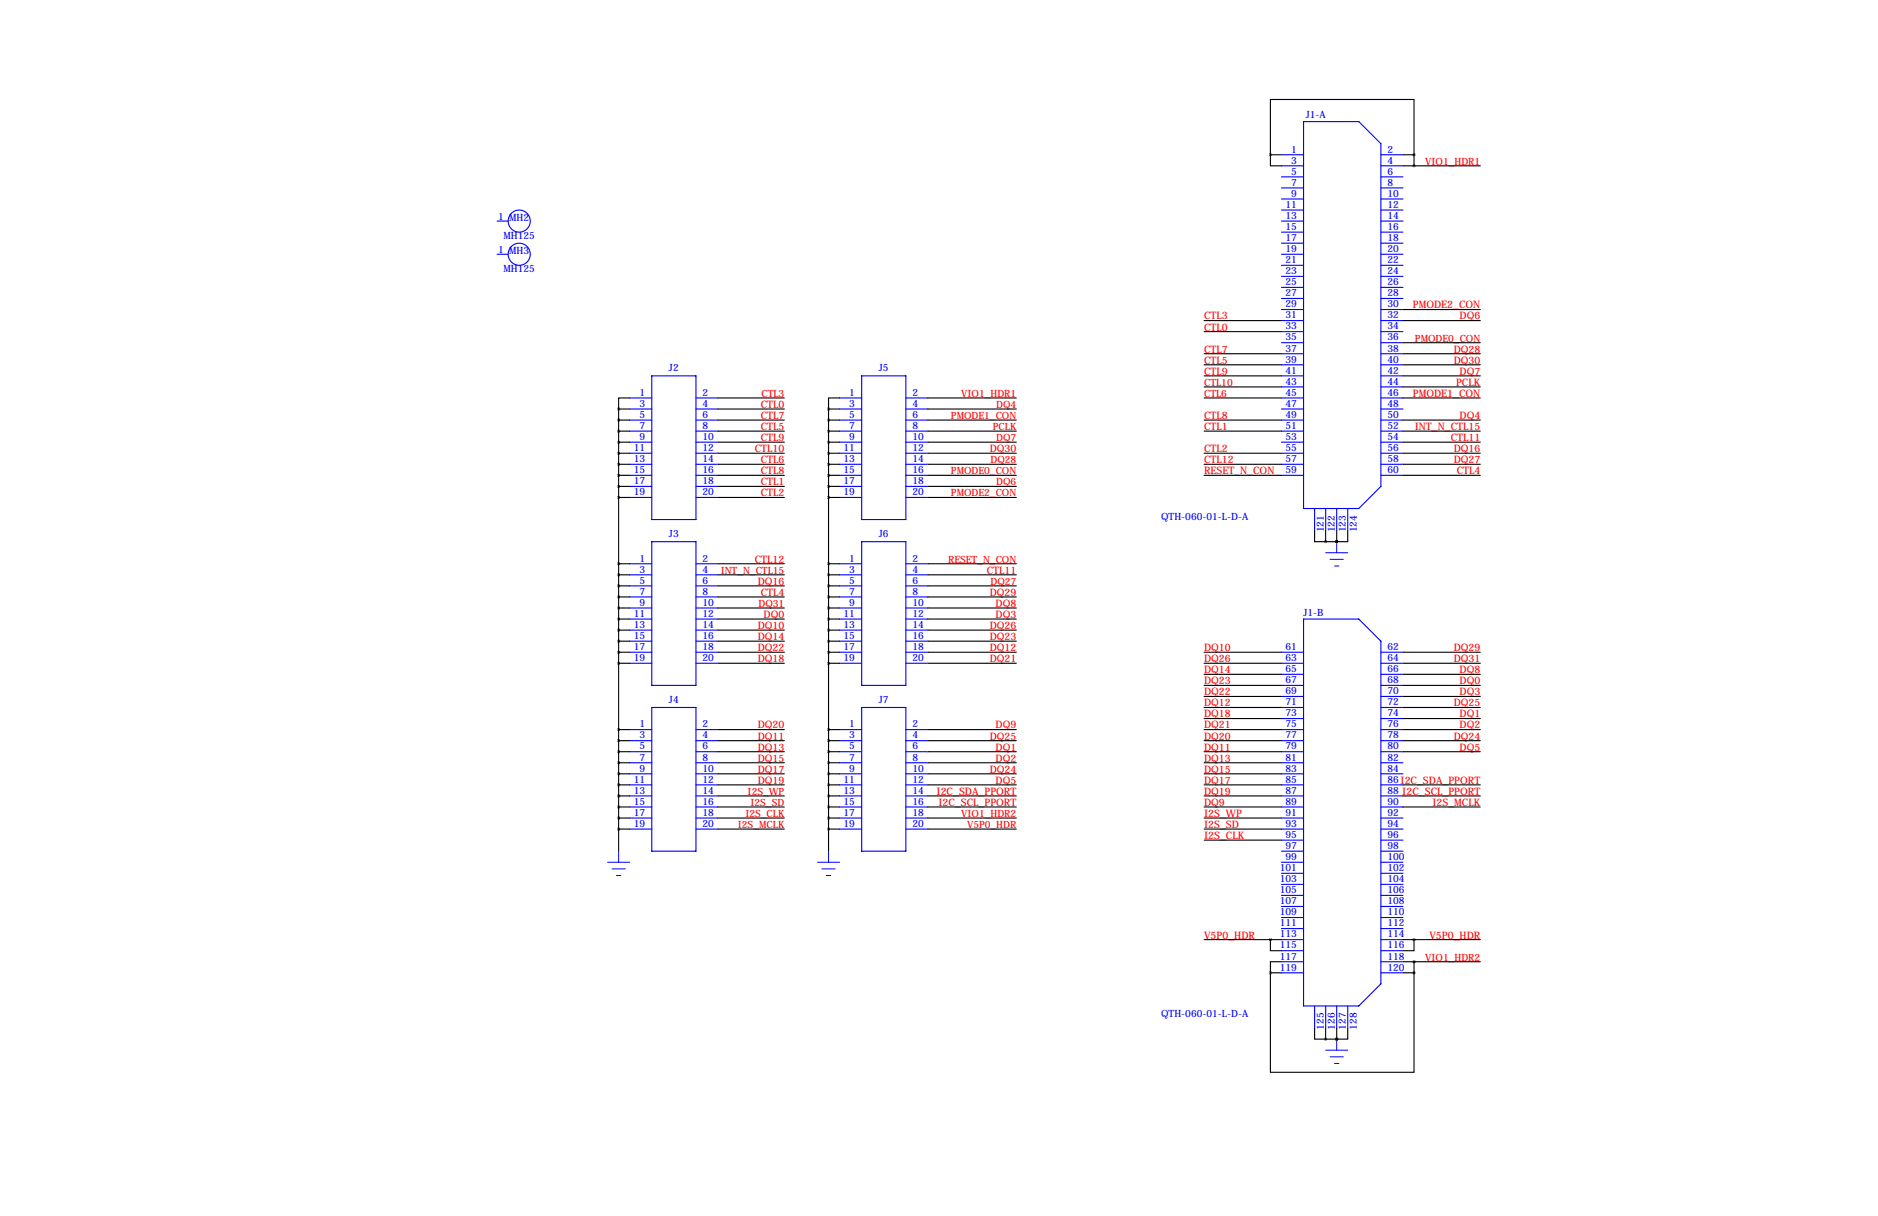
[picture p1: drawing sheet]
<svg xmlns="http://www.w3.org/2000/svg" width="432mm" height="279mm" viewBox="0 0 432 279" stroke-linecap="round" stroke-linejoin="round" font-family="sans-serif">
<g fill="none" stroke="#00f" stroke-width=".25">
<path d="M294.6 35.6h5.1M294.6 38.1h5.1M299.7 27.9h12.7l5.1 5.1v78.8l-5.1 5h-12.7zM317.5 35.6h5.1M317.5 38.1h5.1M114.3 50.8h2.5M114.3 58.4h2.5M294.6 40.6h5.1M294.6 43.2h5.1M294.6 45.7h5.1M294.6 48.3h5.1M294.6 50.8h5.1"/>
<path d="M294.6 53.3h5.1M294.6 55.9h5.1M294.6 58.4h5.1M317.5 40.6h5.1M317.5 43.2h5.1M317.5 45.7h5.1M317.5 48.3h5.1M317.5 50.8h5.1M317.5 53.3h5.1M317.5 55.9h5.1M317.5 58.4h5.1M294.6 61h5.1"/>
<path d="M294.6 63.5h5.1M294.6 66h5.1M294.6 68.6h5.1M294.6 71.1h5.1M294.6 73.7h5.1M294.6 76.2h5.1M294.6 78.7h5.1M317.5 61h5.1M317.5 63.5h5.1M317.5 66h5.1M317.5 68.6h5.1M317.5 71.1h5.1"/>
<path d="M317.5 73.7h5.1M317.5 76.2h5.1M317.5 78.7h5.1M144.8 91.4h5.1M144.8 94h5.1M144.8 96.5h5.1M144.8 99.1h5.1M149.9 86.4h10.1v33h-10.1zM160 91.4h5.1M160 94h5.1M160 96.5h5.1M160 99.1h5.1"/>
<path d="M193 91.4h5.1M193 94h5.1M193 96.5h5.1M193 99.1h5.1M198.1 86.4h10.2v33h-10.2zM208.3 91.4h5.1M208.3 94h5.1M208.3 96.5h5.1M208.3 99.1h5.1M294.6 81.3h5.1M294.6 83.8h5.1M294.6 86.4h5.1"/>
<path d="M294.6 88.9h5.1M294.6 91.4h5.1M294.6 94h5.1M294.6 96.5h5.1M294.6 99.1h5.1M317.5 81.3h5.1M317.5 83.8h5.1M317.5 86.4h5.1M317.5 88.9h5.1M317.5 91.4h5.1M317.5 94h5.1M317.5 96.5h5.1"/>
<path d="M317.5 99.1h5.1M144.8 101.6h5.1M144.8 104.1h5.1M144.8 106.7h5.1M144.8 109.2h5.1M144.8 111.8h5.1M144.8 114.3h5.1M160 101.6h5.1M160 104.1h5.1M160 106.7h5.1M160 109.2h5.1M160 111.8h5.1"/>
<path d="M160 114.3h5.1M193 101.6h5.1M193 104.1h5.1M193 106.7h5.1M193 109.2h5.1M193 111.8h5.1M193 114.3h5.1M208.3 101.6h5.1M208.3 104.1h5.1M208.3 106.7h5.1M208.3 109.2h5.1M208.3 111.8h5.1"/>
<path d="M208.3 114.3h5.1M294.6 101.6h5.1M294.6 104.1h5.1M294.6 106.7h5.1M294.6 109.2h5.1M302.3 116.8v5.1M304.8 116.8v5.1M307.3 116.8v5.1M309.9 116.8v5.1M317.5 101.6h5.1M317.5 104.1h5.1M317.5 106.7h5.1"/>
<path d="M317.5 109.2h5.1M144.8 129.5h5.1M144.8 132.1h5.1M144.8 134.6h5.1M144.8 137.2h5.1M144.8 139.7h5.1M149.9 124.5h10.1v33h-10.1zM160 129.5h5.1M160 132.1h5.1M160 134.6h5.1M160 137.2h5.1M160 139.7h5.1"/>
<path d="M193 129.5h5.1M193 132.1h5.1M193 134.6h5.1M193 137.2h5.1M193 139.7h5.1M198.1 124.5h10.2v33h-10.2zM208.3 129.5h5.1M208.3 132.1h5.1M208.3 134.6h5.1M208.3 137.2h5.1M208.3 139.7h5.1M144.8 142.2h5.1"/>
<path d="M144.8 149.9h5.1M144.8 152.4h5.1M144.8 144.8h5.1M144.8 147.3h5.1M160 142.2h5.1M160 149.9h5.1M160 152.4h5.1M160 144.8h5.1M160 147.3h5.1M193 142.2h5.1M193 149.9h5.1M193 152.4h5.1"/>
<path d="M193 144.8h5.1M193 147.3h5.1M208.3 142.2h5.1M208.3 149.9h5.1M208.3 152.4h5.1M208.3 144.8h5.1M208.3 147.3h5.1M294.6 149.9h5.1M294.6 152.4h5.1M294.6 154.9h5.1M294.6 157.5h5.1M299.7 142.2h12.7l5.1 5.1v78.8l-5.1 5h-12.7z"/>
<path d="M317.5 149.9h5.1M317.5 152.4h5.1M317.5 154.9h5.1M317.5 157.5h5.1M144.8 167.6h5.1M144.8 170.2h5.1M144.8 172.7h5.1M144.8 175.3h5.1M144.8 177.8h5.1M149.9 162.6h10.1v33h-10.1zM160 167.6h5.1M160 170.2h5.1"/>
<path d="M160 172.7h5.1M160 175.3h5.1M160 177.8h5.1M193 167.6h5.1M193 170.2h5.1M193 172.7h5.1M193 175.3h5.1M193 177.8h5.1M198.1 162.6h10.2v33h-10.2zM208.3 167.6h5.1M208.3 170.2h5.1M208.3 172.7h5.1"/>
<path d="M208.3 175.3h5.1M208.3 177.8h5.1M294.6 160h5.1M294.6 162.6h5.1M294.6 165.1h5.1M294.6 167.6h5.1M294.6 170.2h5.1M294.6 172.7h5.1M294.6 175.3h5.1M294.6 177.8h5.1M317.5 160h5.1M317.5 162.6h5.1"/>
<path d="M317.5 165.1h5.1M317.5 167.6h5.1M317.5 170.2h5.1M317.5 172.7h5.1M317.5 175.3h5.1M317.5 177.8h5.1M144.8 180.3h5.1M144.8 182.9h5.1M144.8 185.4h5.1M144.8 188h5.1M144.8 190.5h5.1M160 180.3h5.1"/>
<path d="M160 182.9h5.1M160 185.4h5.1M160 188h5.1M160 190.5h5.1M193 180.3h5.1M193 182.9h5.1M193 185.4h5.1M193 188h5.1M193 190.5h5.1M208.3 180.3h5.1M208.3 182.9h5.1M208.3 185.4h5.1"/>
<path d="M208.3 188h5.1M208.3 190.5h5.1M294.6 180.3h5.1M294.6 182.9h5.1M294.6 185.4h5.1M294.6 188h5.1M294.6 190.5h5.1M294.6 193h5.1M294.6 195.6h5.1M294.6 198.1h5.1M317.5 180.3h5.1M317.5 182.9h5.1"/>
<path d="M317.5 185.4h5.1M317.5 188h5.1M317.5 190.5h5.1M317.5 193h5.1M317.5 195.6h5.1M317.5 198.1h5.1M294.6 200.7h5.1M294.6 203.2h5.1M294.6 205.7h5.1M294.6 208.3h5.1M294.6 210.8h5.1M294.6 213.4h5.1"/>
<path d="M294.6 215.9h5.1M294.6 218.4h5.1M317.5 200.7h5.1M317.5 203.2h5.1M317.5 205.7h5.1M317.5 208.3h5.1M317.5 210.8h5.1M317.5 213.4h5.1M317.5 215.9h5.1M317.5 218.4h5.1M294.6 221h5.1M294.6 223.5h5.1"/>
<path d="M302.3 231.1v5.1M304.8 231.1v5.1M307.3 231.1v5.1M309.9 231.1v5.1M317.5 221h5.1M317.5 223.5h5.1"/>
<circle cx="119.4" cy="50.8" r="2.54"/>
<circle cx="119.4" cy="58.4" r="2.54"/>
</g>
<g fill="none" stroke="#00f" stroke-width=".23">
<path d="M304.8 127h5.1M305.8 128.5h3.1M306.8 130h1M307.3 124.5v2.5M139.7 198.1h5.1M140.7 199.6h3.1M142.2 195.6v2.5M188 198.1h5M189 199.6h3M190.5 195.6v2.5M141.7 201.2h1M190 201.2h1"/>
<path d="M307.3 238.8v2.5M304.8 241.3h5.1M305.8 242.8h3.1M306.8 244.3h1"/>
</g>
<g fill="none" stroke="#000" stroke-width=".25">
<path d="M292.1 35.6v2.5h2.5M292.1 35.6v-12.7h33v12.7M292.1 35.6h2.5M322.6 38.1h17.8M322.6 35.6h2.5M325.1 35.6v2.5M276.9 73.7h17.7M276.9 76.2h17.7M322.6 71.1h17.8M322.6 73.7h17.8M322.6 78.7h17.8M142.2 94h2.6"/>
<path d="M142.2 94v101.6M142.2 96.5h2.6M142.2 99.1h2.6M144.8 91.4h-2.6v2.6M165.1 94h15.2M165.1 96.5h15.2M165.1 99.1h15.2M165.1 91.4h15.2M190.5 94h2.5M190.5 96.5h2.5M190.5 99.1h2.5M190.5 94v101.6"/>
<path d="M193 91.4h-2.5v2.6M213.4 94h20.3M213.4 96.5h20.3M213.4 99.1h20.3M213.4 91.4h20.3M276.9 96.5h17.7M276.9 99.1h17.7M276.9 81.3h17.7M276.9 83.8h17.7M276.9 86.4h17.7M276.9 88.9h17.7M276.9 91.4h17.7"/>
<path d="M322.6 96.5h17.8M322.6 99.1h17.8M322.6 81.3h17.8M322.6 83.8h17.8M322.6 86.4h17.8M322.6 88.9h17.8M322.6 91.4h17.8M142.2 101.6h2.6M142.2 104.1h2.6M142.2 106.7h2.6M142.2 109.2h2.6M142.2 111.8h2.6"/>
<path d="M142.2 114.3h2.6M165.1 101.6h15.2M165.1 104.1h15.2M165.1 106.7h15.2M165.1 109.2h15.2M165.1 111.8h15.2M165.1 114.3h15.2M190.5 101.6h2.5M190.5 104.1h2.5M190.5 106.7h2.5M190.5 109.2h2.5M190.5 111.8h2.5"/>
<path d="M190.5 114.3h2.5M213.4 101.6h20.3M213.4 104.1h20.3M213.4 106.7h20.3M213.4 109.2h20.3M213.4 111.8h20.3M213.4 114.3h20.3M276.9 104.1h17.7M276.9 106.7h17.7M276.9 109.2h17.7M322.6 101.6h17.8M322.6 104.1h17.8"/>
<path d="M322.6 106.7h17.8M322.6 109.2h17.8M142.2 137.2h2.6M142.2 129.5h2.6M142.2 132.1h2.6M142.2 134.6h2.6M142.2 139.7h2.6M165.1 129.5h15.2M165.1 132.1h15.2M165.1 134.6h15.2M165.1 139.7h15.2M165.1 137.2h15.2"/>
<path d="M190.5 129.5h2.5M190.5 132.1h2.5M190.5 134.6h2.5M190.5 139.7h2.5M190.5 137.2h2.5M213.4 129.5h20.3M213.4 132.1h20.3M213.4 134.6h20.3M213.4 139.7h20.3M213.4 137.2h20.3M302.3 121.9v2.6h2.5M304.8 121.9v2.6"/>
<path d="M304.8 124.5h2.5M307.3 124.5h.1M307.3 121.9v2.6M309.9 121.9v2.6h-2.6M142.2 142.2h2.6M142.2 144.8h2.6M142.2 147.3h2.6M142.2 149.9h2.6M142.2 152.4h2.6M165.1 142.2h15.2M165.1 144.8h15.2M165.1 147.3h15.2"/>
<path d="M165.1 149.9h15.2M165.1 152.4h15.2M190.5 142.2h2.5M190.5 144.8h2.5M190.5 147.3h2.5M190.5 149.9h2.5M190.5 152.4h2.5M213.4 142.2h20.3M213.4 144.8h20.3M213.4 147.3h20.3M213.4 149.9h20.3M213.4 152.4h20.3"/>
<path d="M276.9 149.9h17.7M276.9 152.4h17.7M276.9 154.9h17.7M276.9 157.5h17.7M322.6 149.9h17.8M322.6 152.4h17.8M322.6 154.9h17.8M322.6 157.5h17.8M142.2 167.6h2.6M142.2 170.2h2.6M142.2 172.7h2.6M142.2 175.3h2.6"/>
<path d="M142.2 177.8h2.6M165.1 167.6h15.2M165.1 170.2h15.2M165.1 172.7h15.2M165.1 175.3h15.2M165.1 177.8h15.2M190.5 167.6h2.5M190.5 170.2h2.5M190.5 172.7h2.5M190.5 175.3h2.5M190.5 177.8h2.5M213.4 167.6h20.3"/>
<path d="M213.4 170.2h20.3M213.4 172.7h20.3M213.4 175.3h20.3M213.4 177.8h20.3M276.9 167.6h17.7M276.9 170.2h17.7M276.9 172.7h17.7M276.9 175.3h17.7M276.9 177.8h17.7M276.9 160h17.7M276.9 162.6h17.7M276.9 165.1h17.7"/>
<path d="M322.6 167.6h17.8M322.6 170.2h17.8M322.6 172.7h17.8M322.6 160h17.8M322.6 162.6h17.8M322.6 165.1h17.8M142.2 180.3h2.6M142.2 182.9h2.6M142.2 185.4h2.6M142.2 188h2.6M142.2 190.5h2.6M165.1 180.3h15.2"/>
<path d="M165.1 182.9h15.2M165.1 185.4h15.2M165.1 188h15.2M165.1 190.5h15.2M190.5 180.3h2.5M190.5 182.9h2.5M190.5 185.4h2.5M190.5 188h2.5M190.5 190.5h2.5M213.4 180.3h20.3M213.4 182.9h20.3M213.4 185.4h20.3"/>
<path d="M213.4 188h20.3M213.4 190.5h20.3M276.9 180.3h17.7M276.9 182.9h17.7M276.9 185.4h17.7M276.9 188h17.7M276.9 190.5h17.7M276.9 193h17.7M322.6 180.3h17.8M322.6 182.9h17.8M322.6 185.4h17.8M276.9 215.9h17.7"/>
<path d="M292.1 215.9v2.5h2.5M322.6 215.9h17.8M325.1 215.9v2.5h-2.5M292.1 223.5v22.9h33v-22.9M292.1 223.5h2.5M294.6 221h-2.5v2.5M302.3 236.2v2.6h2.5M304.8 236.2v2.6M304.8 238.8h2.5M307.3 238.8h.1M307.3 236.2v2.6M309.9 236.2v2.6h-2.6"/>
<path d="M322.6 223.5h2.5M322.6 221h17.8M325.1 221v2.5"/>
</g>
<path d="M307.3 124.5a.05 .05 0 0 0 .1 0 .05 .05 0 0 0-.1 0zM307.3 124.5a.05 .05 0 0 0 .1 0 .05 .05 0 0 0-.1 0zM307.3 238.8a.05 .05 0 0 0 .1 0 .05 .05 0 0 0-.1 0zM307.3 238.8a.05 .05 0 0 0 .1 0 .05 .05 0 0 0-.1 0zM142.2 94a.05 .05 0 0 0 .1 0 .05 .05 0 0 0-.1 0zM142.2 96.5a.05 .05 0 0 0 .1 0 .05 .05 0 0 0-.1 0zM142.2 99.1a.05 .05 0 0 0 .1 0 .05 .05 0 0 0-.1 0zM142.2 101.6a.05 .05 0 0 0 .1 0 .05 .05 0 0 0-.1 0zM142.2 104.1a.05 .05 0 0 0 .1 0 .05 .05 0 0 0-.1 0zM142.2 106.7a.05 .05 0 0 0 .1 0 .05 .05 0 0 0-.1 0zM142.2 109.2a.05 .05 0 0 0 .1 0 .05 .05 0 0 0-.1 0zM142.2 111.8a.05 .05 0 0 0 .1 0 .05 .05 0 0 0-.1 0zM142.2 114.3a.05 .05 0 0 0 .1 0 .05 .05 0 0 0-.1 0zM142.2 129.5a.05 .05 0 0 0 .1 0 .05 .05 0 0 0-.1 0zM142.2 132.1a.05 .05 0 0 0 .1 0 .05 .05 0 0 0-.1 0zM142.2 134.6a.05 .05 0 0 0 .1 0 .05 .05 0 0 0-.1 0zM142.2 137.2a.05 .05 0 0 0 .1 0 .05 .05 0 0 0-.1 0zM142.2 139.7a.05 .05 0 0 0 .1 0 .05 .05 0 0 0-.1 0zM142.2 142.2a.05 .05 0 0 0 .1 0 .05 .05 0 0 0-.1 0zM142.2 144.8a.05 .05 0 0 0 .1 0 .05 .05 0 0 0-.1 0zM142.2 147.3a.05 .05 0 0 0 .1 0 .05 .05 0 0 0-.1 0zM142.2 149.9a.05 .05 0 0 0 .1 0 .05 .05 0 0 0-.1 0zM142.2 152.4a.05 .05 0 0 0 .1 0 .05 .05 0 0 0-.1 0zM142.2 167.6a.05 .05 0 0 0 .1 0 .05 .05 0 0 0-.1 0zM142.2 170.2a.05 .05 0 0 0 .1 0 .05 .05 0 0 0-.1 0zM142.2 172.7a.05 .05 0 0 0 .1 0 .05 .05 0 0 0-.1 0zM142.2 175.3a.05 .05 0 0 0 .1 0 .05 .05 0 0 0-.1 0zM142.2 177.8a.05 .05 0 0 0 .1 0 .05 .05 0 0 0-.1 0zM142.2 180.3a.05 .05 0 0 0 .1 0 .05 .05 0 0 0-.1 0zM142.2 182.9a.05 .05 0 0 0 .1 0 .05 .05 0 0 0-.1 0zM142.2 185.4a.05 .05 0 0 0 .1 0 .05 .05 0 0 0-.1 0zM142.2 188a.05 .05 0 0 0 .1 0 .05 .05 0 0 0-.1 0zM142.2 190.5a.05 .05 0 0 0 .1 0 .05 .05 0 0 0-.1 0z" fill="#000" stroke="#000" stroke-width=".63"/>
<g font-size="2.4" fill="#f00">
<text x="324.9" y="70.9">PMODE2_CON</text>
<text x="276.9" y="73.4">CTL3</text>
<text x="276.9" y="75.9">CTL0</text>
<text x="335.6" y="73.4">DQ6</text>
<text x="276.9" y="81">CTL7</text>
<text x="276.9" y="83.6">CTL5</text>
<text x="334.2" y="81">DQ28</text>
<text x="334.2" y="83.6">DQ30</text>
<text x="276.9" y="86.1">CTL9</text>
<text x="334.8" y="88.6">PCLK</text>
<text x="335.6" y="86.1">DQ7</text>
<text x="174.9" y="93.7">CTL0</text>
<text x="324.9" y="91.2">PMODE1_CON</text>
<text x="174.9" y="96.3">CTL7</text>
<text x="174.9" y="98.8">CTL5</text>
<text x="174.9" y="101.3">CTL9</text>
<text x="276.9" y="96.3">CTL8</text>
<text x="276.9" y="98.8">CTL1</text>
<text x="325.3" y="98.8">INT_N_CTL15</text>
<text x="333.6" y="101.3">CTL11</text>
<text x="335.6" y="96.3">DQ4</text>
<text x="173.5" y="103.9">CTL10</text>
<text x="174.9" y="106.4">CTL6</text>
<text x="227.6" y="103.9">DQ30</text>
<text x="276.9" y="103.9">CTL2</text>
<text x="276.9" y="106.4">CTL12</text>
<text x="334.2" y="103.9">DQ16</text>
<text x="334.2" y="106.4">DQ27</text>
<text x="174.9" y="109">CTL8</text>
<text x="174.9" y="111.5">CTL1</text>
<text x="276.9" y="109">RESET_N_CON</text>
<text x="334.9" y="109">CTL4</text>
<text x="174.9" y="114">CTL2</text>
<text x="173.5" y="129.3">CTL12</text>
<text x="226.9" y="131.8">CTL11</text>
<text x="174.2" y="134.4">DQ16</text>
<text x="174.9" y="136.9">CTL4</text>
<text x="227.6" y="136.9">DQ29</text>
<text x="175.6" y="142">DQ0</text>
<text x="228.9" y="139.4">DQ8</text>
<text x="228.9" y="142">DQ3</text>
<text x="174.2" y="144.5">DQ10</text>
<text x="174.2" y="147.1">DQ14</text>
<text x="174.2" y="149.6">DQ22</text>
<text x="227.6" y="144.5">DQ26</text>
<text x="227.6" y="147.1">DQ23</text>
<text x="227.6" y="149.6">DQ12</text>
<text x="276.9" y="149.6">DQ10</text>
<text x="334.2" y="149.6">DQ29</text>
<text x="174.2" y="152.1">DQ18</text>
<text x="227.6" y="152.1">DQ21</text>
<text x="276.9" y="152.1">DQ26</text>
<text x="276.9" y="154.7">DQ14</text>
<text x="334.2" y="152.1">DQ31</text>
<text x="335.6" y="154.7">DQ8</text>
<text x="276.9" y="157.2">DQ23</text>
<text x="276.9" y="159.8">DQ22</text>
<text x="335.6" y="157.2">DQ0</text>
<text x="335.6" y="159.8">DQ3</text>
<text x="174.2" y="167.4">DQ20</text>
<text x="228.9" y="167.4">DQ9</text>
<text x="276.9" y="162.3">DQ12</text>
<text x="276.9" y="164.8">DQ18</text>
<text x="276.9" y="167.4">DQ21</text>
<text x="334.2" y="162.3">DQ25</text>
<text x="335.6" y="164.8">DQ1</text>
<text x="335.6" y="167.4">DQ2</text>
<text x="174.2" y="169.9">DQ11</text>
<text x="174.2" y="172.5">DQ13</text>
<text x="227.6" y="169.9">DQ25</text>
<text x="228.9" y="172.5">DQ1</text>
<text x="276.9" y="169.9">DQ20</text>
<text x="276.9" y="172.5">DQ11</text>
<text x="334.2" y="169.9">DQ24</text>
<text x="335.6" y="172.5">DQ5</text>
<text x="174.2" y="175">DQ15</text>
<text x="174.2" y="177.5">DQ17</text>
<text x="227.6" y="177.5">DQ24</text>
<text x="228.9" y="175">DQ2</text>
<text x="276.9" y="175">DQ13</text>
<text x="276.9" y="177.5">DQ15</text>
<text x="174.2" y="180.1">DQ19</text>
<text x="215.3" y="182.6">I2C_SDA_PPORT</text>
<text x="215.8" y="185.2">I2C_SCL_PPORT</text>
<text x="228.9" y="180.1">DQ5</text>
<text x="276.9" y="180.1">DQ17</text>
<text x="276.9" y="182.6">DQ19</text>
<text x="276.9" y="185.2">DQ9</text>
<text x="329.4" y="185.2">I2S_MCLK</text>
<text x="276.9" y="187.7">I2S_WP</text>
<text x="276.9" y="190.2">I2S_SD</text>
<text x="276.9" y="192.8">I2S_CLK</text>
<text x="276.9" y="215.6">V5P0_HDR</text>
<text x="328.7" y="215.6">V5P0_HDR</text>
</g>
<g font-size="2.3" fill="#00f">
<text x="300.2" y="27.2">J1-A</text>
<text x="296.9" y="35.1">1</text>
<text x="319" y="35.1">2</text>
<text x="296.9" y="37.6">3</text>
<text x="296.9" y="40.1">5</text>
<text x="319" y="37.6">4</text>
<text x="319" y="40.1">6</text>
<text x="295.6" y="47.8">11</text>
<text x="296.9" y="42.7">7</text>
<text x="296.9" y="45.2">9</text>
<text x="319" y="42.7">8</text>
<text x="319" y="45.2">10</text>
<text x="319" y="47.8">12</text>
<text x="114.5" y="50.5">1 MH2</text>
<text x="295.6" y="50.3">13</text>
<text x="295.6" y="52.8">15</text>
<text x="319" y="50.3">14</text>
<text x="319" y="52.8">16</text>
<text x="114.5" y="58.2">1 MH3</text>
<text x="115.8" y="55">MH125</text>
<text x="295.6" y="55.4">17</text>
<text x="295.6" y="57.9">19</text>
<text x="319" y="55.4">18</text>
<text x="319" y="57.9">20</text>
<text x="115.8" y="62.6">MH125</text>
<text x="295.6" y="60.5">21</text>
<text x="295.6" y="63">23</text>
<text x="295.6" y="65.5">25</text>
<text x="319" y="60.5">22</text>
<text x="319" y="63">24</text>
<text x="319" y="65.5">26</text>
<text x="295.6" y="68.1">27</text>
<text x="295.6" y="70.6">29</text>
<text x="319" y="68.1">28</text>
<text x="319" y="70.6">30</text>
<text x="295.6" y="73.2">31</text>
<text x="295.6" y="75.7">33</text>
<text x="319" y="73.2">32</text>
<text x="319" y="75.7">34</text>
<text x="295.6" y="78.2">35</text>
<text x="295.6" y="80.8">37</text>
<text x="295.6" y="83.3">39</text>
<text x="319" y="78.2">36</text>
<text x="319" y="80.8">38</text>
<text x="319" y="83.3">40</text>
<text x="153.8" y="85.3">J2</text>
<text x="202.1" y="85.3">J5</text>
<text x="295.6" y="85.9">41</text>
<text x="295.6" y="88.4">43</text>
<text x="319" y="85.9">42</text>
<text x="319" y="88.4">44</text>
<text x="147" y="90.9">1</text>
<text x="147" y="93.5">3</text>
<text x="161.5" y="90.9">2</text>
<text x="161.5" y="93.5">4</text>
<text x="195.3" y="90.9">1</text>
<text x="195.3" y="93.5">3</text>
<text x="209.8" y="90.9">2</text>
<text x="209.8" y="93.5">4</text>
<text x="295.6" y="90.9">45</text>
<text x="295.6" y="93.5">47</text>
<text x="319" y="90.9">46</text>
<text x="319" y="93.5">48</text>
<text x="147" y="96">5</text>
<text x="147" y="98.6">7</text>
<text x="147" y="101.1">9</text>
<text x="161.5" y="96">6</text>
<text x="161.5" y="98.6">8</text>
<text x="161.5" y="101.1">10</text>
<text x="195.3" y="96">5</text>
<text x="195.3" y="98.6">7</text>
<text x="195.3" y="101.1">9</text>
<text x="209.8" y="96">6</text>
<text x="209.8" y="98.6">8</text>
<text x="209.8" y="101.1">10</text>
<text x="295.6" y="96">49</text>
<text x="295.6" y="98.6">51</text>
<text x="295.6" y="101.1">53</text>
<text x="319" y="96">50</text>
<text x="319" y="98.6">52</text>
<text x="319" y="101.1">54</text>
<text x="145.7" y="103.6">11</text>
<text x="145.7" y="106.2">13</text>
<text x="161.5" y="103.6">12</text>
<text x="161.5" y="106.2">14</text>
<text x="194" y="103.6">11</text>
<text x="194" y="106.2">13</text>
<text x="209.8" y="103.6">12</text>
<text x="209.8" y="106.2">14</text>
<text x="295.6" y="103.6">55</text>
<text x="295.6" y="106.2">57</text>
<text x="319" y="103.6">56</text>
<text x="319" y="106.2">58</text>
<text x="145.7" y="108.7">15</text>
<text x="145.7" y="111.3">17</text>
<text x="145.7" y="113.8">19</text>
<text x="161.5" y="108.7">16</text>
<text x="161.5" y="111.3">18</text>
<text x="161.5" y="113.8">20</text>
<text x="194" y="108.7">15</text>
<text x="194" y="111.3">17</text>
<text x="194" y="113.8">19</text>
<text x="209.8" y="108.7">16</text>
<text x="209.8" y="111.3">18</text>
<text x="209.8" y="113.8">20</text>
<text x="295.6" y="108.7">59</text>
<text x="319" y="108.7">60</text>
<text x="267" y="119.5">QTH-060-01-L-D-A</text>
<text x="153.8" y="123.4">J3</text>
<text x="202.1" y="123.4">J6</text>
<text x="304.4" y="122.3" transform="rotate(-90 304.4 122.3)">121</text>
<text x="306.9" y="122.3" transform="rotate(-90 306.9 122.3)">122</text>
<text x="309.5" y="122.3" transform="rotate(-90 309.5 122.3)">123</text>
<text x="312" y="122.3" transform="rotate(-90 312 122.3)">124</text>
<text x="147" y="129">1</text>
<text x="147" y="131.6">3</text>
<text x="161.5" y="129">2</text>
<text x="161.5" y="131.6">4</text>
<text x="195.3" y="129">1</text>
<text x="195.3" y="131.6">3</text>
<text x="209.8" y="129">2</text>
<text x="209.8" y="131.6">4</text>
<text x="147" y="134.1">5</text>
<text x="147" y="136.7">7</text>
<text x="161.5" y="134.1">6</text>
<text x="161.5" y="136.7">8</text>
<text x="195.3" y="134.1">5</text>
<text x="195.3" y="136.7">7</text>
<text x="209.8" y="134.1">6</text>
<text x="209.8" y="136.7">8</text>
<text x="145.7" y="141.7">11</text>
<text x="147" y="139.2">9</text>
<text x="161.5" y="139.2">10</text>
<text x="161.5" y="141.7">12</text>
<text x="194" y="141.7">11</text>
<text x="195.3" y="139.2">9</text>
<text x="209.8" y="139.2">10</text>
<text x="209.8" y="141.7">12</text>
<text x="299.7" y="141.5">J1-B</text>
<text x="145.7" y="144.3">13</text>
<text x="145.7" y="146.8">15</text>
<text x="145.7" y="149.4">17</text>
<text x="161.5" y="144.3">14</text>
<text x="161.5" y="146.8">16</text>
<text x="161.5" y="149.4">18</text>
<text x="194" y="144.3">13</text>
<text x="194" y="146.8">15</text>
<text x="194" y="149.4">17</text>
<text x="209.8" y="144.3">14</text>
<text x="209.8" y="146.8">16</text>
<text x="209.8" y="149.4">18</text>
<text x="295.6" y="149.4">61</text>
<text x="319" y="149.4">62</text>
<text x="145.7" y="151.9">19</text>
<text x="161.5" y="151.9">20</text>
<text x="194" y="151.9">19</text>
<text x="209.8" y="151.9">20</text>
<text x="295.6" y="151.9">63</text>
<text x="295.6" y="154.4">65</text>
<text x="319" y="151.9">64</text>
<text x="319" y="154.4">66</text>
<text x="153.8" y="161.5">J4</text>
<text x="202.1" y="161.5">J7</text>
<text x="295.6" y="157">67</text>
<text x="295.6" y="159.5">69</text>
<text x="319" y="157">68</text>
<text x="319" y="159.5">70</text>
<text x="147" y="167.1">1</text>
<text x="161.5" y="167.1">2</text>
<text x="195.3" y="167.1">1</text>
<text x="209.8" y="167.1">2</text>
<text x="295.6" y="162.1">71</text>
<text x="295.6" y="164.6">73</text>
<text x="295.6" y="167.1">75</text>
<text x="319" y="162.1">72</text>
<text x="319" y="164.6">74</text>
<text x="319" y="167.1">76</text>
<text x="147" y="169.7">3</text>
<text x="147" y="172.2">5</text>
<text x="161.5" y="169.7">4</text>
<text x="161.5" y="172.2">6</text>
<text x="195.3" y="169.7">3</text>
<text x="195.3" y="172.2">5</text>
<text x="209.8" y="169.7">4</text>
<text x="209.8" y="172.2">6</text>
<text x="295.6" y="169.7">77</text>
<text x="295.6" y="172.2">79</text>
<text x="319" y="169.7">78</text>
<text x="319" y="172.2">80</text>
<text x="145.7" y="179.8">11</text>
<text x="147" y="174.8">7</text>
<text x="147" y="177.3">9</text>
<text x="161.5" y="174.8">8</text>
<text x="161.5" y="177.3">10</text>
<text x="161.5" y="179.8">12</text>
<text x="194" y="179.8">11</text>
<text x="195.3" y="174.8">7</text>
<text x="195.3" y="177.3">9</text>
<text x="209.8" y="174.8">8</text>
<text x="209.8" y="177.3">10</text>
<text x="209.8" y="179.8">12</text>
<text x="295.6" y="174.8">81</text>
<text x="295.6" y="177.3">83</text>
<text x="295.6" y="179.8">85</text>
<text x="319" y="174.8">82</text>
<text x="319" y="177.3">84</text>
<text x="319" y="179.8">86I2C_SDA_PPORT</text>
<text x="145.7" y="182.4">13</text>
<text x="145.7" y="184.9">15</text>
<text x="161.5" y="182.4">14</text>
<text x="161.5" y="184.9">16</text>
<text x="194" y="182.4">13</text>
<text x="194" y="184.9">15</text>
<text x="209.8" y="182.4">14</text>
<text x="209.8" y="184.9">16</text>
<text x="295.6" y="182.4">87</text>
<text x="295.6" y="184.9">89</text>
<text x="319" y="182.4">88 I2C_SCL_PPORT</text>
<text x="319" y="184.9">90</text>
<text x="145.7" y="187.5">17</text>
<text x="145.7" y="190">19</text>
<text x="161.5" y="187.5">18</text>
<text x="161.5" y="190">20</text>
<text x="194" y="187.5">17</text>
<text x="194" y="190">19</text>
<text x="209.8" y="187.5">18</text>
<text x="209.8" y="190">20</text>
<text x="295.6" y="187.5">91</text>
<text x="295.6" y="190">93</text>
<text x="319" y="187.5">92</text>
<text x="319" y="190">94</text>
<text x="295.6" y="192.5">95</text>
<text x="295.6" y="195.1">97</text>
<text x="295.6" y="197.6">99</text>
<text x="319" y="192.5">96</text>
<text x="319" y="195.1">98</text>
<text x="319" y="197.6">100</text>
<text x="294.2" y="200.2">101</text>
<text x="294.2" y="202.7">103</text>
<text x="319" y="200.2">102</text>
<text x="319" y="202.7">104</text>
<text x="294.2" y="205.2">105</text>
<text x="294.2" y="207.8">107</text>
<text x="319" y="205.2">106</text>
<text x="319" y="207.8">108</text>
<text x="294.2" y="210.3">109</text>
<text x="294.2" y="212.9">111</text>
<text x="294.2" y="215.4">113</text>
<text x="319" y="210.3">110</text>
<text x="319" y="212.9">112</text>
<text x="319" y="215.4">114</text>
<text x="294.2" y="217.9">115</text>
<text x="294.2" y="220.5">117</text>
<text x="319" y="217.9">116</text>
<text x="319" y="220.5">118</text>
<text x="294.2" y="223">119</text>
<text x="319" y="223">120</text>
<text x="267" y="233.8">QTH-060-01-L-D-A</text>
<text x="304.4" y="236.6" transform="rotate(-90 304.4 236.6)">125</text>
<text x="306.9" y="236.6" transform="rotate(-90 306.9 236.6)">126</text>
<text x="309.5" y="236.6" transform="rotate(-90 309.5 236.6)">127</text>
<text x="312" y="236.6" transform="rotate(-90 312 236.6)">128</text>
</g>
<g font-size="2.3" fill="#f00">
<text x="327.7" y="37.8">VIO1_HDR1</text>
<text x="325.3" y="78.5">PMODE0_CON</text>
<text x="276.9" y="88.6">CTL10</text>
<text x="175.1" y="91.2">CTL3</text>
<text x="221" y="91.2">VIO1_HDR1</text>
<text x="229.1" y="93.7">DQ4</text>
<text x="276.9" y="91.2">CTL6</text>
<text x="218.7" y="96.3">PMODE1_CON</text>
<text x="228.3" y="98.8">PCLK</text>
<text x="229.1" y="101.3">DQ7</text>
<text x="227.7" y="106.4">DQ28</text>
<text x="218.7" y="109">PMODE0_CON</text>
<text x="229.1" y="111.5">DQ6</text>
<text x="218.7" y="114">PMODE2_CON</text>
<text x="165.7" y="131.8">INT_N_CTL15</text>
<text x="218" y="129.3">RESET_N_CON</text>
<text x="227.7" y="134.4">DQ27</text>
<text x="174.4" y="139.4">DQ31</text>
<text x="171.9" y="182.6">I2S_WP</text>
<text x="172.6" y="185.2">I2S_SD</text>
<text x="169.7" y="190.2">I2S_MCLK</text>
<text x="171.4" y="187.7">I2S_CLK</text>
<text x="221" y="187.7">VIO1_HDR2</text>
<text x="222.3" y="190.2">V5P0_HDR</text>
<text x="327.7" y="220.7">VIO1_HDR2</text>
</g>
</svg>
